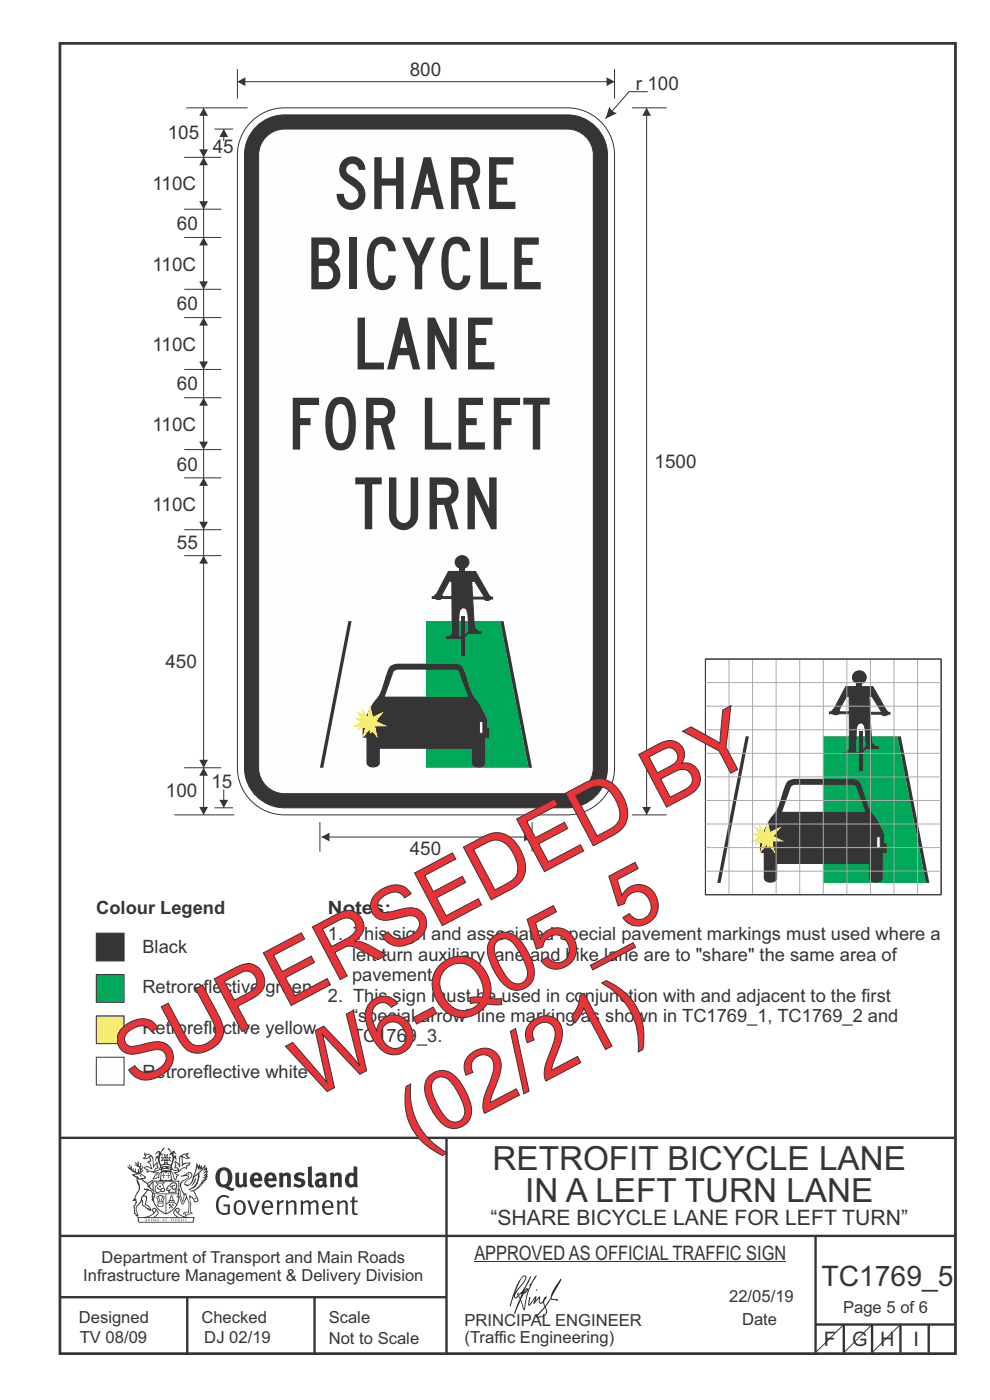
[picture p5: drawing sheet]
<svg xmlns="http://www.w3.org/2000/svg" width="210mm" height="297mm" viewBox="0 0 210 297" stroke-linecap="round" stroke-linejoin="round" font-family="sans-serif">
<g fill="none" stroke="#373435" stroke-width=".51">
<path d="M12.7 9.2h190v278h-190zM12.7 241.4h190M94.7 241.4v45.8M12.7 275.2h82M12.7 262.2h190.1M39.7 275.2v12M66.7 275.2v12M173 262.1v24.9M173 281h29.6M179 281v6M185 281v6M191 281v6"/>
<path d="M197 281v6"/>
</g>
<g fill="#373435">
<path d="M47 248.4a2.55 2.55 0 0 0 0 2.7l.3 .2a.81 .81 0 0 0 1-1v-.5a1.04 1.04 0 0 0-1.1-1.5zM46.3 248.1a1.82 1.82 0 0 1 2.1-.2 1.82 1.82 0 0 1 .9 1.8 2.29 2.29 0 0 1-.8 2l.7 .3h.5l-.2 .6a2.87 2.87 0 0 1-2-.7 2.12 2.12 0 0 1-1.7-3.1z" fill-rule="evenodd"/>
<path d="M49.9 248.9l.8-.2v2a.46 .46 0 0 0 .3 .6 .46 .46 0 0 0 .6-.3v-2.1l.7-.2v2.4l.2 .5-.5 .3-.3-.3a1.02 1.02 0 0 1-1.2 .3 1.02 1.02 0 0 1-.6-1.1z" fill-rule="evenodd"/>
<path d="M54 249.5l-.1 .5h.9a.49 .49 0 0 0-.2-.6 .49 .49 0 0 0-.6 .1zM53.4 249.1a1.34 1.34 0 0 1 1.6-.2 1.34 1.34 0 0 1 .6 1.5v.2h-1.7a.77 .77 0 0 0 .5 .8 .77 .77 0 0 0 .9-.4l.3 .5a1.59 1.59 0 0 1-2 .2 1.59 1.59 0 0 1-.5-2.1z" fill-rule="evenodd"/>
<path d="M57 249.5l-.1 .5h1a.49 .49 0 0 0-.2-.6 .49 .49 0 0 0-.7 .1zM56.4 249.1a1.34 1.34 0 0 1 1.6-.2 1.34 1.34 0 0 1 .7 1.5v.2h-1.8a.77 .77 0 0 0 .5 .8 .77 .77 0 0 0 .9-.4l.4 .5a1.59 1.59 0 0 1-2.1 .2 1.59 1.59 0 0 1-.5-2.1z" fill-rule="evenodd"/>
<path d="M59.2 248.9l.7-.2 .1 .4a.95 .95 0 0 1 1-.3 .95 .95 0 0 1 .7 .8v2.3h-.8v-2.3a.46 .46 0 0 0-.8 .1v2.2h-.8z" fill-rule="evenodd"/>
<path d="M62.6 249.1a1.75 1.75 0 0 1 2-.1l-.2 .5-.6-.2a.43 .43 0 0 0-.6 .3l.4 .3a1.04 1.04 0 0 1 1.2 1.1 1.04 1.04 0 0 1-1.4 1l-1.2-.4 .3-.6 1 .4 .4-.4a.88 .88 0 0 0-1-.5l-.4-.2-.1-.4z" fill-rule="evenodd"/>
<path d="M65.3 247.6l.8-.2 .1 3.8 .3 .2 .1 .4a.88 .88 0 0 1-1 0 .88 .88 0 0 1-.3-1z" fill-rule="evenodd"/>
<path d="M67.8 250.6a.43 .43 0 0 0-.1 .7 .43 .43 0 0 0 .7-.1v-.7zM66.8 249.1a1.7 1.7 0 0 1 2.4 .1v1.9l.3 .4-.4 .5-.5-.4a1.03 1.03 0 0 1-1.7-.1 1.03 1.03 0 0 1 .8-1.5h.7v-.4a.8 .8 0 0 0-1.2 .1z" fill-rule="evenodd"/>
<path d="M70 248.9l.7-.2 .1 .4a.95 .95 0 0 1 1-.3 .95 .95 0 0 1 .7 .8v2.3h-.8v-2.3a.46 .46 0 0 0-.8 .1v2.2h-.8z" fill-rule="evenodd"/>
<path d="M74.3 249.5a1.48 1.48 0 0 0 0 1.7h.5l.2-.1v-1.5l-.3-.2zM75 247.4l.8 .1 .1 4.4h-.7l-.1-.2a1.26 1.26 0 0 1-1.4 0 1.26 1.26 0 0 1-.5-1.3 1.29 1.29 0 0 1 .4-1.4 1.29 1.29 0 0 1 1.4-.1z" fill-rule="evenodd"/>
<path d="M46.4 253.9a1.72 1.72 0 0 1 2.3 0l-.3 .3a1.24 1.24 0 0 0-1.4-.2 1.24 1.24 0 0 0-.6 1.4 1.49 1.49 0 0 0 1.2 1.9l.7-.1v-1.3h-.8l-.1-.4h1.3v1.9a1.93 1.93 0 0 1-2.2 0 1.93 1.93 0 0 1-.7-2.2l.2-.8z" fill-rule="evenodd"/>
<path d="M50.4 255.1a1.65 1.65 0 0 0 .2 2.2 .99 .99 0 0 0 1-1.4 .78 .78 0 0 0-.4-.8 .78 .78 0 0 0-.8 0zM50 254.9a1.33 1.33 0 0 1 1.6-.1 1.33 1.33 0 0 1 .5 1.4 1.31 1.31 0 0 1-1.3 1.6 1.31 1.31 0 0 1-1.2-1.6v-.6z" fill-rule="evenodd"/>
<path d="M52.5 254.7l.4-.1 .9 2.6 .8-2.5h.5l-1.1 3h-.5z" fill-rule="evenodd"/>
<path d="M56.3 255.2l-.2 .7h1.3a.7 .7 0 0 0-.3-.8 .7 .7 0 0 0-.8 .1zM55.9 255a1.22 1.22 0 0 1 1.5-.2 1.22 1.22 0 0 1 .5 1.5h-1.8a.93 .93 0 0 0 .5 1 .93 .93 0 0 0 1.1-.2l.2 .3a1.43 1.43 0 0 1-1.8 .1 1.43 1.43 0 0 1-.6-1.7z" fill-rule="evenodd"/>
<path d="M58.7 254.7l.4-.1 .1 .5 .4-.4 .6-.1-.2 .5a.66 .66 0 0 0-.8 .7v1.9h-.4z" fill-rule="evenodd"/>
<path d="M60.6 254.7l.4-.1 .1 .5a.94 .94 0 0 1 1-.5 .94 .94 0 0 1 .8 .8v2.3h-.5l-.1-2.5a.81 .81 0 0 0-1.2 .3v2.2h-.4z" fill-rule="evenodd"/>
<path d="M63.7 254.7l.5-.1 .1 .5 .4-.3a.78 .78 0 0 1 1.1 .3 .9 .9 0 0 1 1-.5 .9 .9 0 0 1 .8 .8v2.3h-.5l-.1-2.5a.67 .67 0 0 0-1.1 .3v2.2h-.5v-2.4l-.4-.3-.7 .4v2.3h-.5z" fill-rule="evenodd"/>
<path d="M69 255.2l-.1 .7h1.3a.7 .7 0 0 0-.3-.8 .7 .7 0 0 0-.9 .1zM68.7 255a1.22 1.22 0 0 1 1.5-.2 1.22 1.22 0 0 1 .5 1.5h-1.8a.93 .93 0 0 0 .4 1 .93 .93 0 0 0 1.2-.2l.1 .3a1.44 1.44 0 0 1-1.7 .1 1.44 1.44 0 0 1-.6-1.7z" fill-rule="evenodd"/>
<path d="M71.4 254.7l.5-.1 .1 .5a.94 .94 0 0 1 1-.5 .94 .94 0 0 1 .8 .8v2.3h-.5l-.1-2.5a.81 .81 0 0 0-1.2 .3v2.2h-.4z" fill-rule="evenodd"/>
<path d="M74.7 253.9l.5-.1v.9h.7l-.1 .3h-.6v2.2l.1 .2h.5l.1 .3a.75 .75 0 0 1-1.2-.6v-2.1h-.4v-.3h.4z" fill-rule="evenodd"/>
<path d="M30.8 244.9l1.1 .3-.9 .5h-.4l.6-.5zM31.8 245.4h.2a2.44 2.44 0 0 1 .4 1.9l.1 .5 .7-1-.1 .6 .3 .3a.57 .57 0 0 0-.6 .7l-1-.1-.5 .2 .2-.5-.8-.3 .7-.1 .9 .5 .1-.1-.6-1.3-.2-.2h.5zM30.7 244.4l-.1 .5 .2 .4-.6 .4a1.04 1.04 0 0 0 1.4-.1l.2 .6-.3 .1-.2 .4a.94 .94 0 0 1 .8 1.1l-.2-.1a1.16 1.16 0 0 0-1.5-.1l.3 .4 .4 .2 .1 .5 .2 .1 .1-.2a.94 .94 0 0 1 1.1 .2l.8 .1-1.2 1.2a1.13 1.13 0 0 0 1.2-.2l.4-.1-.1-.4 .5-.8a.83 .83 0 0 0-.6 1.1l-.3-.1-.7 .4 1.1-1.4-.5 .1-.5-.1 1.3-.5-.1-.1-.9 .4v-.3l.2-.2 .3 .1 .1-.3-.2-.4v-.6l-.1-.4-.7 1v-.7a1.42 1.42 0 0 0-1.6-1.8z" fill-rule="evenodd"/>
<path d="M38.5 245.2l.5-.2 .7-.1-.6 .3 .8 .5h-.3zM38.3 245.5l.2-.1 .1 2a1.69 1.69 0 0 1 1.6-.6l-.8 .5 .1 .5a1.1 1.1 0 0 0-1.5 .6l-.1-.5-.2-.2h-.5l.3-.4-.3-.7a1.42 1.42 0 0 1 .8 1.1l.2-.1zM37.1 246.2l.1 1-.2 .3 .1 .4h.5l.1 .2a.96 .96 0 0 1-1.1-.1l-.1 .1a1.06 1.06 0 0 0 1.3 .2v.1a.72 .72 0 0 1-1 .2l.3 .5 .6 .2-.4 .2-.1 .6-.2-.3-.4-1.1-.4-.4 .4 .9a1.54 1.54 0 0 0 .7 1.2l.2-.3a.58 .58 0 0 1 .4-.8l.2-.1h-.3l-.5-.3 .9-.5a.93 .93 0 0 1 1.2-.5v.2l.2-.2 .1-.5a.99 .99 0 0 0 .7-.8l-1.3 .1-.3 .2-.1-1.4 .9 .4 .9-.3h-.4l-.5-.4 .4-.7-.6 .2a1.46 1.46 0 0 0-1.4 2.1v.4l-.2-.4z" fill-rule="evenodd"/>
<path d="M35.6 248.9l.2 .1-.1 .3 .4 .1h-.4v.6l-.1-.6h-.3l.3-.1z" fill-rule="evenodd"/>
<path d="M34.6 248.9l.2 .1v.3l.3 .1h-.3l-.1 .6v-.6h-.4l.4-.1z" fill-rule="evenodd"/>
<path d="M34.3 248.8a.57 .57 0 0 1 .9 .2 .57 .57 0 0 1 .9-.2l.2 1.4h-.2a.57 .57 0 0 1-.9 0 .69 .69 0 0 1-1.1 0zM34.2 248.1l-.3 2.1-.2 .4h3l-.2-.4-.3-2.1h-.2v.2l-.8-.1-.8 .1v-.2z" fill-rule="evenodd"/>
<path d="M34.2 252.4a.3 .3 0 0 0 .6 0 .3 .3 0 0 0-.6 0zM33.3 250.9l.3 .3-.3 .4a.79 .79 0 0 0 0 1.3l.8-.2-.1-.3a.55 .55 0 0 1-.7-.6l.1-.1 .2 .3 .3 .2 .8-.2-.4-.7 .4-.4-.7 .2zM33 250.7l1.1 .2 .9-.2-.4 .6 .4 1.2a.56 .56 0 0 1-.8 .3l-.2 .1a.73 .73 0 0 1-.9 .1 .73 .73 0 0 1-.3-1v-.4l.6-.4z" fill-rule="evenodd"/>
<path d="M35.6 251.8l.7-.4a.58 .58 0 0 1 1-.1 .58 .58 0 0 1-.4 .9l-.3-.3a.43 .43 0 0 1 .6-.4 .57 .57 0 0 0-.8 .2l-.2-.1-.3 .1 .4 .2a.55 .55 0 0 0 .9 .4v.5h-1.3l.3-.4-.1-.1-.6 .1 .2-.3-.2-.1zM35.4 251.8l-.1 .2a.39 .39 0 0 0 .2 .6h.3l-.2 .4h1.9l-.1-.8a.86 .86 0 0 0-.1-1.3 .86 .86 0 0 0-1.3 .4z" fill-rule="evenodd"/>
<path d="M36 254.8h.8v.2h-.8zM36.4 253.8l.2 .8h-.4zM36.4 253.5l-.3 .5-.1 .6h-.2v.4l-.7 .4 .2 .1a1.48 1.48 0 0 1 2.1 .2l.2-.1-.6-.5v-.5h-.2l-.1-.6z" fill-rule="evenodd"/>
<path d="M35.8 255.4l.4 .1 .1 .3 .3-.2-.2-.2a.38 .38 0 0 1 .5 .5l-.2-.2-.3 .2 .3 .2-.3 .3-.1-.4-.4 .4-.1-.2 .4-.3-.1-.1-.2 .1z" fill-rule="evenodd"/>
<path d="M34.5 254h.2v.2l-.2 .6h-.2zM33.6 255.3h.9v.2a.55 .55 0 0 1-.8 .4v-.2l-.2-.1zM33.4 254h.2l.2 .8h-.2zM33.6 255l.8-.1 .1 .2h-.8zM33.8 253.7h.5l-.2 1.1h-.1zM33.3 253.8l-.1 .3 .3 1.1a.48 .48 0 0 0-.1 .6 .48 .48 0 0 0 .5 .2h.5a.49 .49 0 0 0 .2-.8l.3-1.1-.1-.3a1.42 1.42 0 0 0-1.5 0z" fill-rule="evenodd"/>
<path d="M33.7 251.5l.4 .1 .1 .3h-.3z" fill-rule="evenodd"/>
<path d="M41.3 250.1l.3-.2-.2 .8-.6 .8h-.2l.5-.7z" fill-rule="evenodd"/>
<path d="M39.7 249l.3-.2 .5 .2a.88 .88 0 0 1-.6 1.1 1.22 1.22 0 0 0-.8 1.3l.5 .2a.72 .72 0 0 0 .9-.4l.5-.8 .2-.6 .8-.6v.2a2.85 2.85 0 0 1-2 2.9l.1 .1a2.13 2.13 0 0 0 1.9-1.5v-.3a2.01 2.01 0 0 0 .3-1.7l1.1-1.3-.4 1 .7-.5-.7 1 .8-.4-.8 .8 .7-.2-.9 .6 .8-.1-.8 .4h.7l-.8 .3 .3 .2h-.4l.2 .3h-.4l.2 .3h-.4l.1 .2h-.1a2.16 2.16 0 0 1-2 1.1l.1 .2 .4-.1a.76 .76 0 0 1 .7 .8l.5 1.2-.6 .2a1.45 1.45 0 0 0-1.1-1.3l.2 1.8-.1 1.8 .4 .3a1.07 1.07 0 0 0-1.2 .4v-.3l-.5-.2a.87 .87 0 0 1 1.1-.1v-.7a4.4 4.4 0 0 0-.6-3.1l-.1-.3h-.2a2.16 2.16 0 0 1-.7-2.2l.3-.4 1.2-.7a.55 .55 0 0 0-.4-.8zM37.8 252.4a.76 .76 0 0 1 .3 1.1l.6 1.6 .4-1.7 .2 .1a.61 .61 0 0 1-.1 .9l-.3 .8-.2 .1-.7-1.6-.3 .1a1.18 1.18 0 0 0 .1-1.4zM41.8 247.5l.2 .7 .3-.5v.6l.4-.5a1.9 1.9 0 0 1-1.2 1.4l-.3 .3zM38.2 249.6l1.4-.2 .2 .2v.3l-.5 .2a1.26 1.26 0 0 0-.9 1.9l.2 .7a1.84 1.84 0 0 1 .1 2.1l-.4-1.4a.96 .96 0 0 0-.4-1.2l-.4 .2a.78 .78 0 0 1 0 1.3l.1 .3h.4l.4 1.1a.38 .38 0 0 0 .2 .4 .38 .38 0 0 0 .4-.1l.6-1.2a2.94 2.94 0 0 1 .4 2.5l-.1 .4h-.8l-.3 .4v.2l.4-.1 .1 .4 .2 .1a1.02 1.02 0 0 1 1.3-.5v-.4l-.3-.1 .1-1.8-.3-1.3h.1a1.14 1.14 0 0 1 .8 1 .63 .63 0 0 0 .8-.2 .63 .63 0 0 0-.2-.9l-.6-1.2 .9-.6 .2-.4h.3l-.1-.2h.4l-.1-.3h.3l-.1-.3 .5-.1-.2-.2 .6-.4v-.2h-.2l.4-.5h-.3l.3-.5-.4 .1 .4-.5v-.3l-.3 .2 .2-.7-.1-.2-.4 .3v-.8l-.6 .8-.2-.8-.2 .5-.3-.7-.1 .6-.5-.8-.1 1.4-.6 1.8a1.81 1.81 0 0 1-1 1.5l-.6-.2a1.75 1.75 0 0 1 1.1-1.2 .75 .75 0 0 0 .1-1.3 .75 .75 0 0 0-1.2 .4z" fill-rule="evenodd"/>
<path d="M41.2 254.1h.3l.2 .2-.4 .1z" fill-rule="evenodd"/>
<path d="M29.4 258.4h11.6l-.1 .8h-11.4zM31.3 258.2l.5-.1a2.48 2.48 0 0 0 1.4-1.3l.3 .5-.5 .6-.5 .3zM32.5 256.6l.3-.2 .2 .1-.3 .7zM37.2 256.8a2.65 2.65 0 0 0 1.8 1.4h-1.1l-.5-.3-.5-.6zM37.4 256.5l.2-.1 .3 .2-.3 .6zM29.2 258.2l.1 1.2h11.8l.2-1.1-.2-.1a4.1 4.1 0 0 1-3.3-.9l.3-.4-.1-.6a1.06 1.06 0 0 0-1.3 1l.2 .4 .6 .5h-4.7l.3-.1a.84 .84 0 0 0 .6-.8 .84 .84 0 0 0-.5-.8l-.3-.2h-.5l-.1 .6 .3 .4a4.2 4.2 0 0 1-3.4 .9z" fill-rule="evenodd"/>
<path d="M31 258.7l.1 .2h-.2zM31 258.5l-.3 .6 .4-.2 .2 .2z" fill-rule="evenodd"/>
<path d="M31.3 258.6h.3v.4a.25 .25 0 0 0 .2-.1 .25 .25 0 0 0-.1-.3h.1a.29 .29 0 0 1 0 .4 .29 .29 0 0 1-.4 0 .29 .29 0 0 1 0-.4z" fill-rule="evenodd"/>
<path d="M32.2 258.6a.22 .22 0 0 1 .3 .2 .22 .22 0 0 1-.3 .2zM32 258.6l.1 .4a.33 .33 0 0 0 .4 0 .33 .33 0 0 0 0-.4 .33 .33 0 0 0-.5 0z" fill-rule="evenodd"/>
<path d="M32.9 258.7l.1 .2h-.2zM32.9 258.5l-.2 .6 .3-.2 .2 .2z" fill-rule="evenodd"/>
<path d="M33.3 258.6h.2l.1 .1 .2-.1-.2 .2 .2 .3-.3-.3-.1 .3h-.1l.2-.3z" fill-rule="evenodd"/>
<path d="M34.7 258.7l.1 .2h-.2zM34.7 258.5l-.3 .6 .4-.2 .2 .2z" fill-rule="evenodd"/>
<path d="M35 258.5h.5l-.2 .1v.5h-.2l.1-.5z" fill-rule="evenodd"/>
<path d="M36.2 258.6l.3-.1-.1 .1v.2h.1h-.1v.3h-.2z" fill-rule="evenodd"/>
<path d="M36.7 258.6h.2v.5h-.2z" fill-rule="evenodd"/>
<path d="M37.3 258.6a.22 .22 0 0 1 .3 .2 .22 .22 0 0 1-.3 .2zM37.1 258.6v.4a.33 .33 0 0 0 .5 0 .33 .33 0 0 0 0-.4 .33 .33 0 0 0-.5 0z" fill-rule="evenodd"/>
<path d="M37.8 258.6l.4-.1-.2 .1v.2h.1h-.1v.2l.2 .1h-.4z" fill-rule="evenodd"/>
<path d="M38.4 258.6h.2l-.1 .4 .2 .1h-.3z" fill-rule="evenodd"/>
<path d="M38.9 258.6h.2v.5h-.2z" fill-rule="evenodd"/>
<path d="M39.3 258.6h.2h-.1l.2 .3-.2 .2-.1-.1v-.1l.2 .1z" fill-rule="evenodd"/>
<path d="M34.2 247.4a1.51 1.51 0 0 1 2 .2 2.67 2.67 0 0 0-2.1 0zM35.7 247.6l.4 .1 .1 .3-.4-.1zM34.6 247.6h.5l.1 .2h-.4zM34 247.8l.3 .2h-.3zM34.9 246.9l.3-.2 .3 .2zM34.9 245.6l.2 .1v.3h-.2zM35 245.1l.2 .2 .2-.2-.1 .3h-.2zM35.1 246.3h.2l.1 .4-.2-.2-.2 .2zM35.3 245.7l.2-.1v.4h-.2zM34.4 245.7h.3l.1 .3-.4 .1 .2-.2zM35.7 245.7h.3l-.2 .2 .2 .2-.4-.1zM32.7 244.9l1-.5-.1 1-.2-.2-.3 .2-.3 1.1 .5-1 .3 .9a1.84 1.84 0 0 1 .2 1.7l.4 .1a2.48 2.48 0 0 1 2.2 0l.2-.2-.2-.7 .7-1.8 .4 .7-.2-1-.2-.1-.2 .3v-.9l.6 .4-.6-.8-.3 .1-.1 .4-.5-.9-.5-.3 .2 .5 .6 .5-.5 .8 .4-.4a2.06 2.06 0 0 1 0 2.3l-.5-.2-.2-.6 .1-.1 .8 .2-.4-.5 .4-.5-.7 .2-.2-.2 .2-.7-.5 .4-.5-.4 .2 .7-.2 .2-.7-.2 .4 .5-.4 .5 .8-.2 .1 .1-.2 .6-.5 .2a2.02 2.02 0 0 1 0-2.2l.3 .5-.1-.7-.3-.1 .8-1.2-.4 .3-.5 .8-.2-.3a.8 .8 0 0 0-.8 .5z" fill-rule="evenodd"/>
<path d="M29.2 250.1l.3 .1a.61 .61 0 0 1 .8 .4l.3 .2a.8 .8 0 0 1 .6 1l.4 .1 .5 .5a1 1 0 0 1 .5 1.1l-.1 .7v-.5h-.1a.96 .96 0 0 0-.8-1.3l-.2-.2h-.7l-.1-.1-.1 .1 .1 .3h.6l-1.2 1.3-.2 1-.4 .6a1.33 1.33 0 0 0-.5 1.8l.2 .5a1.26 1.26 0 0 1-.5-1.5l-.1-.3a1.56 1.56 0 0 0 .4-1.7l-.3 .2 .2-.5a3.2 3.2 0 0 0 .7-3zM30.4 253.9h.4a2.06 2.06 0 0 1-.1 1.6l.7 .5 .4 .4-.6-.1-.8-.6-.1-.9a.51 .51 0 0 1 .1-.9zM28.6 249.3a1.52 1.52 0 0 1 2.1 .5l-1.1 .2-.2-.1-.1-.4h-.5zM27.5 247v.8l-.3-.4h-.1a3.1 3.1 0 0 0 1.9 1.6l-1 .1 .5 .6 .5 .1 .1 1.1a1.84 1.84 0 0 1-.3 2.5l-.4 .9-.3 .4 .2 .1 .4-.1 .1 .4-.2 .5-.3 .2 .1 1.7h.2l.3 .5 .1 .1 .4-.1-.1-.5a1.3 1.3 0 0 1-.1-1.7l.9-1 .1 1.1 .6 .2 .5 .5 .1-.1 .2 .3h.5a1.85 1.85 0 0 0-1.2-1.4l.1-.3a1.39 1.39 0 0 0 0-1.4l-.5-.1 .5-.5a.66 .66 0 0 1 .9-.4 .66 .66 0 0 1 .3 .9l-.1 .4 .2-.1v.2l-.1 .3 .2 .5 .1-.3a2.24 2.24 0 0 0 .1-2.2 .73 .73 0 0 1-.7-.7 .73 .73 0 0 1 .6-.7v-.2a.94 .94 0 0 0-.9 .8 .48 .48 0 0 1-.1-.6 .48 .48 0 0 1 .5-.2l.5-.3a.51 .51 0 0 0-.8 .2l-.5 .2-1-.8h.6l.2-.5-1.2-.7 .5-.5v-.3l-.5 .4 .1-.2a.69 .69 0 0 0 .2-1v.4l-.2 .3v-1.1l-.3-.2 .1 .6-.1 .2-.4-1.3v.7l-.6-.4 .5 .7-.6-.2 .3 .3a1 1 0 0 1 .7 1.4l-.2-.8v.9l-.5-.2v-.8l-.2 .7-.2-.1-.1-.6-.2 .4-.2-.2 .1-.7-.2 .5z" fill-rule="evenodd"/>
<path d="M29.6 249.4l.2-.1 .3 .2z" fill-rule="evenodd"/>
<path d="M32.4 250.5h5.6v2l-.2-.1v-1.7h-5.2v2.5h5.2v-.8l.1 .2-.1 1.1v-.3h-2.5v4a4.1 4.1 0 0 0 2.6-3.6l.1-.1a4 4 0 0 1-2.8 3.9 4.2 4.2 0 0 1-2.8-4.7l.1 1.2 .1-.1a3.8 3.8 0 0 0 2.5 3.4v-4h-2.5l-.2-.9z" fill-rule="evenodd"/>
<circle cx="40" cy="249.1" r=".17"/>
</g>
<path d="M100.6 267.7h66.2" fill="none" stroke="#373435" stroke-width=".21"/>
<g fill="#252726">
<path d="M111.6 273.7l.2-.2-.5 .7zM110.4 274.5l.3 .1-.3 .7-.3-.4zM110.9 270.9l.5-.1a9.3 9.3 0 0 1-2 3.2l-.1 .2 1-2.5zM110.6 271a14.7 14.7 0 0 0-2.2 4.9l-.3 1.2 .1 .1 .8-2.4a.42 .42 0 0 0 .2 .7 .42 .42 0 0 0 .6-.3l.2-.2 .2 .6-1.1 3.1h.2l1.1-2.8 .6 1.9 .2 .2 .2-.5a13.5 13.5 0 0 1 2-6.2l.5-.5-.2-.2-1.6 2.1 .4-.1a14.9 14.9 0 0 0-1.3 5.1l-.4-1.2a1.39 1.39 0 0 1 .2-1.8l.1-.2a.92 .92 0 0 0 .8-1.2 .75 .75 0 0 0-.7 .7l-.2 .2 1.6-3.4h-.1l-.4 .7a10.5 10.5 0 0 1-2.2 3.2l.2-.4a.32 .32 0 0 0-.4 .2 .32 .32 0 0 0 .1 .4l-.5 .4a3.2 3.2 0 0 1 1.1-2.3l.5-.6a2.49 2.49 0 0 0 .7-1.6l-.3-.2z" fill-rule="evenodd"/>
<path d="M115.6 277.5a1.15 1.15 0 0 1 .1 1.3 1.15 1.15 0 0 1-1.2 .5h-.5zM112.3 275.1l-.3 1.7 .3 .2 1.2-1.5-.3 1.1 1.1-1.2a.94 .94 0 0 0 .4 1.2l.5-.3 .3 .9-1.2 1.3a.98 .98 0 0 0-.5 1 1.9 1.9 0 0 0 2.3-1.3l-.1-.3a1.02 1.02 0 0 1 .3-1.4l.5-.9 1.5 .3-.2-.5v.3l-1.1-.2v-.2l2-3.6 .1-.3-.1-.1-1.8 2.7a6.6 6.6 0 0 1-1.5 3l-.2-.2a1.01 1.01 0 0 1 .4-1.4l.1-.2-.3-.2-.3 .5-.2 .5-.5 .4-.2-.4 .1-.9-.2-.1-.8 .9 .2-.9h-.1l-1.4 1.7 .2-1.4v-.1z" fill-rule="evenodd"/>
<path d="M113.7 273.5l.3 .3h-.3z" fill-rule="evenodd"/>
</g>
<path d="M179 281l-6 6" fill="none" stroke="#373435" stroke-width=".21"/>
<path d="M12.7 9.2h190v278h-190z" fill="none" stroke="#373435" stroke-width=".51"/>
<path d="M20.4 206.7h5.9v5.9h-5.9z" fill-rule="evenodd" fill="#00a859" stroke="#373435" stroke-width=".21"/>
<path d="M20.4 215.5h5.9v5.9h-5.9z" fill-rule="evenodd" fill="#fff212" stroke="#373435" stroke-width=".21"/>
<path d="M20.4 224.3h5.9v5.9h-5.9z" fill-rule="evenodd" fill="#fefefe" stroke="#373435" stroke-width=".21"/>
<path d="M20.4 198h5.9v5.9h-5.9z" fill-rule="evenodd" fill="#373435" stroke="#373435" stroke-width=".21"/>
<path d="M174.6 156.2h15.8l6 31.1h-21.8z" fill-rule="evenodd" fill="#00a859"/>
<path d="M182.3 155.2h.6v8.3h-.6z" fill-rule="evenodd" fill="#373435"/>
<g fill="#373435" stroke="#373435" stroke-width=".21">
<path d="M176 151h4.8v.4h-4.8z" fill-rule="evenodd"/>
<path d="M183.9 151.1h4.9v.4h-4.9z" fill-rule="evenodd"/>
<path d="M176.7 150.6a.83 .83 0 0 1 .9-.2 .83 .83 0 0 1 .5 .9 .84 .84 0 0 1-1 .3 .84 .84 0 0 1-.6-.8z" fill-rule="evenodd"/>
<path d="M187.1 150.9a.67 .67 0 0 1 .9-.2 .67 .67 0 0 1 .2 1 .67 .67 0 0 1-1 .1 .67 .67 0 0 1-.1-.9z" fill-rule="evenodd"/>
<path d="M179.4 145.7h5.7l3 5.1-1 .5-2.2-3.6-.6 .1 .6 9.8 1 .9h-2.1l-.4-4.2a.88 .88 0 0 0-.9-.9 .88 .88 0 0 0-.8 1.1l-.2 5.1-2.1 .1 .8-.7-.1-11.3h-.5l-1.6 3-1.2-.2z" fill-rule="evenodd"/>
<path d="M179 159.6h3.7v.3h-3.7z" fill-rule="evenodd"/>
<circle cx="182.3" cy="143.7" r="1.43"/>
</g>
<path d="M181.7 144.9h1.2v.8h-1.2z" fill-rule="evenodd" fill="#373435"/>
<path d="M183.7 158.5h2.6v.3h-2.6l-1.2 1.1-.2-.1z" fill-rule="evenodd" fill="#373435" stroke="#373435" stroke-width=".21"/>
<g fill="#373435">
<path d="M158.2 156.2h.7l-4.9 25.3-1.2 5.8h-.7z"/>
<path d="M190.4 156.2h.7l6 31.1h-.7z"/>
</g>
<path d="M161 174.8l1.1 1.7v4l-.4-2-1.6 .9 1.1-1.6-1.6-.9h1.8z" fill-rule="evenodd" fill="#fff212"/>
<path d="M167.1 165.7l1.5-.5h12.2l.7 .2a1.62 1.62 0 0 1 1.2 1.2l.3 .7a16.6 16.6 0 0 0 2.2 5.5l.6 .8a13.3 13.3 0 0 1 1.8 3.9v1.3l.5 .1v2h-.8l-.1 5.3a1.51 1.51 0 0 1-1.3 1.1 1.51 1.51 0 0 1-1.5-1v-3h-19.5l-.1 3a1.51 1.51 0 0 1-1.4 1 1.51 1.51 0 0 1-1.4-1.1v-5.3h-.8v-2l.5-.1a7 7 0 0 1 1.5-4.8 11.6 11.6 0 0 0 2.9-6l.5-1.4zM167.9 166.8l-2 5.4h17.7l-1.9-5.1-.6-.6h-12.4z" fill-rule="evenodd" fill="#373435"/>
<path d="M162.6 177.5l.7 .1v2.3l-.3 .1-.5-.1z" fill-rule="evenodd" fill="#fff212" stroke="#373435" stroke-width=".21"/>
<path d="M186 177.5l.7 .1v2.3l-.2 .1-.5-.1z" fill-rule="evenodd" fill="#fefefe" stroke="#373435" stroke-width=".21"/>
<path d="M159.8 175.3l2.4 1.2 .6-2.6 .6 2.6 2.4-1.2-1.7 2.1 2.4 1.1h-2.6l.6 2.6-1.7-2-1.7 2 .6-2.6h-2.6l2.4-1.1z" fill-rule="evenodd" fill="#fff212"/>
<path d="M149.6 139.8h50v50h-50zM185 281l-6 6" fill="none" stroke="#373435" stroke-width=".21"/>
<g fill="none" stroke="#a9abae" stroke-width=".21">
<path d="M154.6 139.8v50M159.6 139.8v50M164.6 139.8v50M169.6 139.8v50M174.6 139.8v50M179.6 139.8v50M184.6 139.8v50M189.6 139.8v50M194.6 139.8v50M149.6 159.8h50M149.6 154.8h50M149.6 149.8h50"/>
<path d="M149.6 144.8h50M149.6 179.8h50M149.6 174.8h50M149.6 169.8h50M149.6 164.8h50M149.6 184.8h50"/>
</g>
<path d="M53.7 25.4a10 10 0 0 1 6.7-2.5h60a10 10 0 0 1 10 10v130a10 10 0 0 1-10 10h-60a10 10 0 0 1-10-10v-130a10 10 0 0 1 3.3-7.5z" fill-rule="evenodd" fill="#fefefe" stroke="#373435" stroke-width=".21"/>
<path d="M54.4 26.9a8.5 8.5 0 0 1 6-2.5h60a8.5 8.5 0 0 1 8.5 8.5v130a8.5 8.5 0 0 1-8.5 8.5h-60a8.5 8.5 0 0 1-8.5-8.5v-130a8.5 8.5 0 0 1 2.5-6z" fill-rule="evenodd" fill="#373435" stroke="#373435" stroke-width=".21"/>
<path d="M56.5 29a5.5 5.5 0 0 1 3.9-1.6h60a5.5 5.5 0 0 1 5.5 5.5v130a5.5 5.5 0 0 1-5.5 5.5h-60a5.5 5.5 0 0 1-5.5-5.5v-130a5.5 5.5 0 0 1 1.6-3.9z" fill-rule="evenodd" fill="#fefefe" stroke="#373435" stroke-width=".21"/>
<path d="M90.3 131.8h15.8l6 31.1h-21.8z" fill-rule="evenodd" fill="#00a859"/>
<path d="M98 130.7h.6v8.3h-.6z" fill-rule="evenodd" fill="#373435"/>
<g fill="#373435" stroke="#373435" stroke-width=".21">
<path d="M91.7 126.6h4.9v.4h-4.9z" fill-rule="evenodd"/>
<path d="M99.6 126.7h4.9v.4h-4.9z" fill-rule="evenodd"/>
<path d="M92.4 126.1a.83 .83 0 0 1 .9-.1 .83 .83 0 0 1 .5 .8 .84 .84 0 0 1-1 .4 .84 .84 0 0 1-.6-.9z" fill-rule="evenodd"/>
<path d="M102.8 126.4a.67 .67 0 0 1 1-.1 .67 .67 0 0 1 .1 .9 .67 .67 0 0 1-.9 .2 .67 .67 0 0 1-.2-1z" fill-rule="evenodd"/>
<path d="M95.1 121.2h5.8l2.9 5.2-.9 .4-2.2-3.5h-.6l.5 9.9 1.1 .9h-2.2l-.3-4.2a.88 .88 0 0 0-1-1 .88 .88 0 0 0-.8 1.1l-.2 5.2-2.1 .1 .8-.7-.1-11.3h-.5l-1.6 3-1.1-.2z" fill-rule="evenodd"/>
<path d="M94.7 135.1h3.7v.3h-3.7z" fill-rule="evenodd"/>
<circle cx="98" cy="119.3" r="1.43"/>
</g>
<path d="M97.4 120.4h1.3v.9h-1.3z" fill-rule="evenodd" fill="#373435"/>
<path d="M99.4 134h2.7v.4h-2.7l-1.2 1.1-.1-.1z" fill-rule="evenodd" fill="#373435" stroke="#373435" stroke-width=".21"/>
<g fill="#373435">
<path d="M73.9 131.8h.7l-4.9 25.2-1.1 5.9h-.7z"/>
<path d="M106.1 131.8h.7l6.1 31.1h-.8z"/>
</g>
<path d="M76.7 150.4l1.2 1.6v4.1l-.5-2.1-1.6 .9 1.1-1.6-1.6-.9h1.8z" fill-rule="evenodd" fill="#fff212"/>
<path d="M82.8 141.3l1.5-.5h12.2l.7 .1a1.62 1.62 0 0 1 1.2 1.3l.3 .7a16.6 16.6 0 0 0 2.2 5.5l.7 .8a13.3 13.3 0 0 1 1.7 3.8v1.3l.5 .1v2.1h-.8v5.3a1.51 1.51 0 0 1-1.4 1 1.51 1.51 0 0 1-1.5-.9v-3h-19.5v3a1.51 1.51 0 0 1-1.5 .9 1.51 1.51 0 0 1-1.4-1v-5.3h-.8v-2.1l.5-.1a7 7 0 0 1 1.5-4.7 11.6 11.6 0 0 0 2.9-6l.5-1.4zM83.6 142.4l-2 5.4h17.7l-1.9-5.1-.6-.6h-12.4z" fill-rule="evenodd" fill="#373435"/>
<path d="M78.3 153.1l.7 .1v2.2l-.3 .2-.4-.2z" fill-rule="evenodd" fill="#fff212" stroke="#373435" stroke-width=".21"/>
<path d="M101.8 153.1l.6 .1v2.2l-.2 .2-.5-.2z" fill-rule="evenodd" fill="#fefefe" stroke="#373435" stroke-width=".21"/>
<path d="M75.5 150.9l2.4 1.1 .6-2.6 .6 2.6 2.4-1.1-1.6 2.1 2.3 1.1h-2.6l.6 2.6-1.7-2.1-1.6 2.1 .6-2.6h-2.7l2.4-1.1z" fill-rule="evenodd" fill="#fff212"/>
<path d="M50.4 17.3h80" fill="none" stroke="#373435" stroke-width=".21"/>
<g fill="#373435">
<path d="M50.4 17.3l1.6-.9v1.9z"/>
<path d="M128.7 16.4l1.7 .9-1.7 1z"/>
</g>
<path d="M130.4 14.7v6.2M134 22.9h7.4M137.2 22.9v150" fill="none" stroke="#373435" stroke-width=".21"/>
<g fill="#373435">
<path d="M137.2 22.9l.9 1.7h-1.9z"/>
<path d="M136.2 171.2h1.9l-.9 1.7z"/>
</g>
<path d="M137.4 19.5h-4l-5 5.7" fill="none" stroke="#373435" stroke-width=".21"/>
<path d="M129.3 22.6l.6 .9 1 .5-2.5 1.2z" fill-rule="evenodd" fill="#373435"/>
<path d="M50.4 14.7v6.2M39.5 22.9h13M43.2 33.4v11M45.5 27.4h3.9M39.1 78.4h7.9M39.1 112.4h7.9M37 172.9h12.7M45.5 171.4h3.9M134 172.9h7.4" fill="none" stroke="#373435" stroke-width=".21"/>
<g fill="#373435">
<path d="M42.3 42.7h1.8l-.9 1.7z"/>
<path d="M43.2 33.4l.9 1.7h-1.8z"/>
</g>
<path d="M39.1 33.4h7.9M43.2 22.9v10.5M39.1 117.9h7.9" fill="none" stroke="#373435" stroke-width=".21"/>
<g fill="#373435">
<path d="M43.2 22.9l.9 1.7h-1.8z"/>
<path d="M42.3 31.7h1.8l-.9 1.7z"/>
</g>
<path d="M43.2 44.4v6M43.2 61.4v6M43.2 78.4v6M43.2 95.4v6M43.2 112.4v50.5" fill="none" stroke="#373435" stroke-width=".21"/>
<g fill="#373435">
<path d="M42.3 161.2h1.8l-.9 1.7z"/>
<path d="M43.2 117.9l.9 1.7h-1.8z"/>
</g>
<path d="M43.2 162.9v10" fill="none" stroke="#373435" stroke-width=".21"/>
<g fill="#373435">
<path d="M43.2 162.9l.9 1.7h-1.8z"/>
<path d="M42.3 171.2h1.8l-.9 1.7z"/>
</g>
<path d="M47.5 167.5v3.9" fill="none" stroke="#373435" stroke-width=".21"/>
<path d="M46.5 169.7h1.9l-.9 1.7z" fill="#373435"/>
<path d="M47.5 27.4v2.6" fill="none" stroke="#373435" stroke-width=".21"/>
<path d="M47.5 27.4l.9 1.7h-1.9z" fill="#373435"/>
<path d="M39.1 50.4h7.9M39.1 44.4h7.9M43.2 50.4v11M39.1 67.4h7.9M39.1 61.4h7.9M39.1 84.4h7.9M39.1 95.4h7.9M39.1 101.4h7.9" fill="none" stroke="#373435" stroke-width=".21"/>
<g fill="#373435">
<path d="M42.3 59.7h1.8l-.9 1.7z"/>
<path d="M43.2 50.4l.9 1.7h-1.8z"/>
</g>
<path d="M43.2 84.4v11" fill="none" stroke="#373435" stroke-width=".21"/>
<g fill="#373435">
<path d="M42.3 93.7h1.8l-.9 1.7z"/>
<path d="M43.2 84.4l.9 1.7h-1.8z"/>
</g>
<path d="M43.2 67.4v11" fill="none" stroke="#373435" stroke-width=".21"/>
<g fill="#373435">
<path d="M42.3 76.7h1.8l-.9 1.7z"/>
<path d="M43.2 67.4l.9 1.7h-1.8z"/>
</g>
<path d="M43.2 101.4v11" fill="none" stroke="#373435" stroke-width=".21"/>
<g fill="#373435">
<path d="M42.3 110.7h1.8l-.9 1.7z"/>
<path d="M43.2 101.4l.9 1.7h-1.8z"/>
</g>
<path d="M67.9 174.4v6.3M68.2 177.6h44.7M112.9 174.4v6.3" fill="none" stroke="#373435" stroke-width=".21"/>
<g fill="#373435">
<path d="M68.2 177.6l1.7-1v1.9z"/>
<path d="M111.2 176.6l1.7 1-1.7 .9z"/>
</g>
<path d="M39.1 162.9h7.9M190.9 281l-6 6" fill="none" stroke="#373435" stroke-width=".21"/>
<g font-size="17.6" fill="#ed3237">
<text x="28.5" y="230.9" transform="rotate(-28 28.5 230.9)">SUPERSEDED BY</text>
<text x="66.3" y="233.2" transform="rotate(-28 66.3 233.2)">W6-Q05_5</text>
<text x="88.5" y="243.8" transform="rotate(-28 88.5 243.8)">(02/21)</text>
</g>
<g font-size="15.3" fill="#373435">
<text x="70.7" y="44.4">SHARE</text>
<text x="64.8" y="61.4">BICYCLE</text>
<text x="74.6" y="78.4">LANE</text>
<text x="60.9" y="95.4">FOR LEFT</text>
<text x="75" y="112.3">TURN</text>
</g>
<g font-size="7.1" fill="#373435">
<text x="104.5" y="248.2">RETROFIT BICYCLE LANE</text>
<text x="111.4" y="255.1">IN A LEFT TURN LANE</text>
</g>
<text font-size="6" fill="#373435" x="174.3" y="272.9">TC1769_5</text>
<text font-size="4.5" fill="#373435" x="104" y="259.9">“SHARE BICYCLE LANE FOR LEFT TURN”</text>
<g font-size="4.2" fill="#373435">
<text x="100.6" y="267.2">APPROVED AS OFFICIAL TRAFFIC SIGN</text>
<text x="174.7" y="285.6">F</text>
<text x="180.8" y="285.6">G</text>
<text x="186.7" y="285.6">H</text>
<text x="193.8" y="285.6">I</text>
</g>
<g font-size="4" fill="#373435">
<text x="86.9" y="16.1">800</text>
<text x="134.9" y="19.1">r 100</text>
<text x="35.6" y="29.5">105</text>
<text x="45.1" y="32.5">45</text>
<text x="32.3" y="40.4">110C</text>
<text x="37.5" y="48.8">60</text>
<text x="32.3" y="57.4">110C</text>
<text x="37.5" y="65.8">60</text>
<text x="32.3" y="74.4">110C</text>
<text x="37.5" y="82.8">60</text>
<text x="32.3" y="91.4">110C</text>
<text x="37.5" y="99.8">60</text>
<text x="138.8" y="99.3">1500</text>
<text x="32.3" y="108.4">110C</text>
<text x="37.5" y="116.5">55</text>
<text x="35.1" y="141.8">450</text>
<text x="44.9" y="167.1">15</text>
<text x="35.2" y="169">100</text>
<text x="86.9" y="181.4">450</text>
</g>
<g font-size="3.9" fill="#373435">
<text x="20.4" y="193.8">Colour Legend</text>
<text x="69.6" y="193.8">Notes:</text>
<text x="30.2" y="202.2">Black</text>
<text x="69.6" y="199.5">1. This sign and associated special pavement markings must used where a</text>
<text x="74.7" y="203.8">left turn auxiliary lane and bike lane are to &quot;share&quot; the same area of</text>
<text x="74.7" y="208.1">pavement.</text>
<text x="30.2" y="210.7">Retroreflective green</text>
<text x="69.6" y="212.5">2. This sign must be used in conjunction with and adjacent to the first</text>
<text x="30.2" y="219.5">Retroreflective yellow</text>
<text x="74.7" y="221.1">TC1769_3.</text>
<text x="74.7" y="216.8">“special arrow” line marking as shown in TC1769_1, TC1769_2 and</text>
<text x="30.2" y="228.6">Retroreflective white</text>
</g>
<g font-size="3.5" fill="#373435">
<text x="21.6" y="267.9">Department of Transport and Main Roads</text>
<text x="17.7" y="271.8">Infrastructure Management &amp; Delivery Division</text>
<text x="16.7" y="280.6">Designed</text>
<text x="42.7" y="280.6">Checked</text>
<text x="69.7" y="280.6">Scale</text>
<text x="98.5" y="281.3">PRINCIPAL ENGINEER</text>
<text x="154.7" y="276.2">22/05/19</text>
<text x="157.4" y="281.2">Date</text>
<text x="178.8" y="278.6">Page 5 of 6</text>
<text x="16.9" y="284.8">TV 08/09</text>
<text x="43.3" y="284.9">DJ 02/19</text>
<text x="69.7" y="285.2">Not to Scale</text>
<text x="98.5" y="284.8">(Traffic Engineering)</text>
</g>
</svg>
